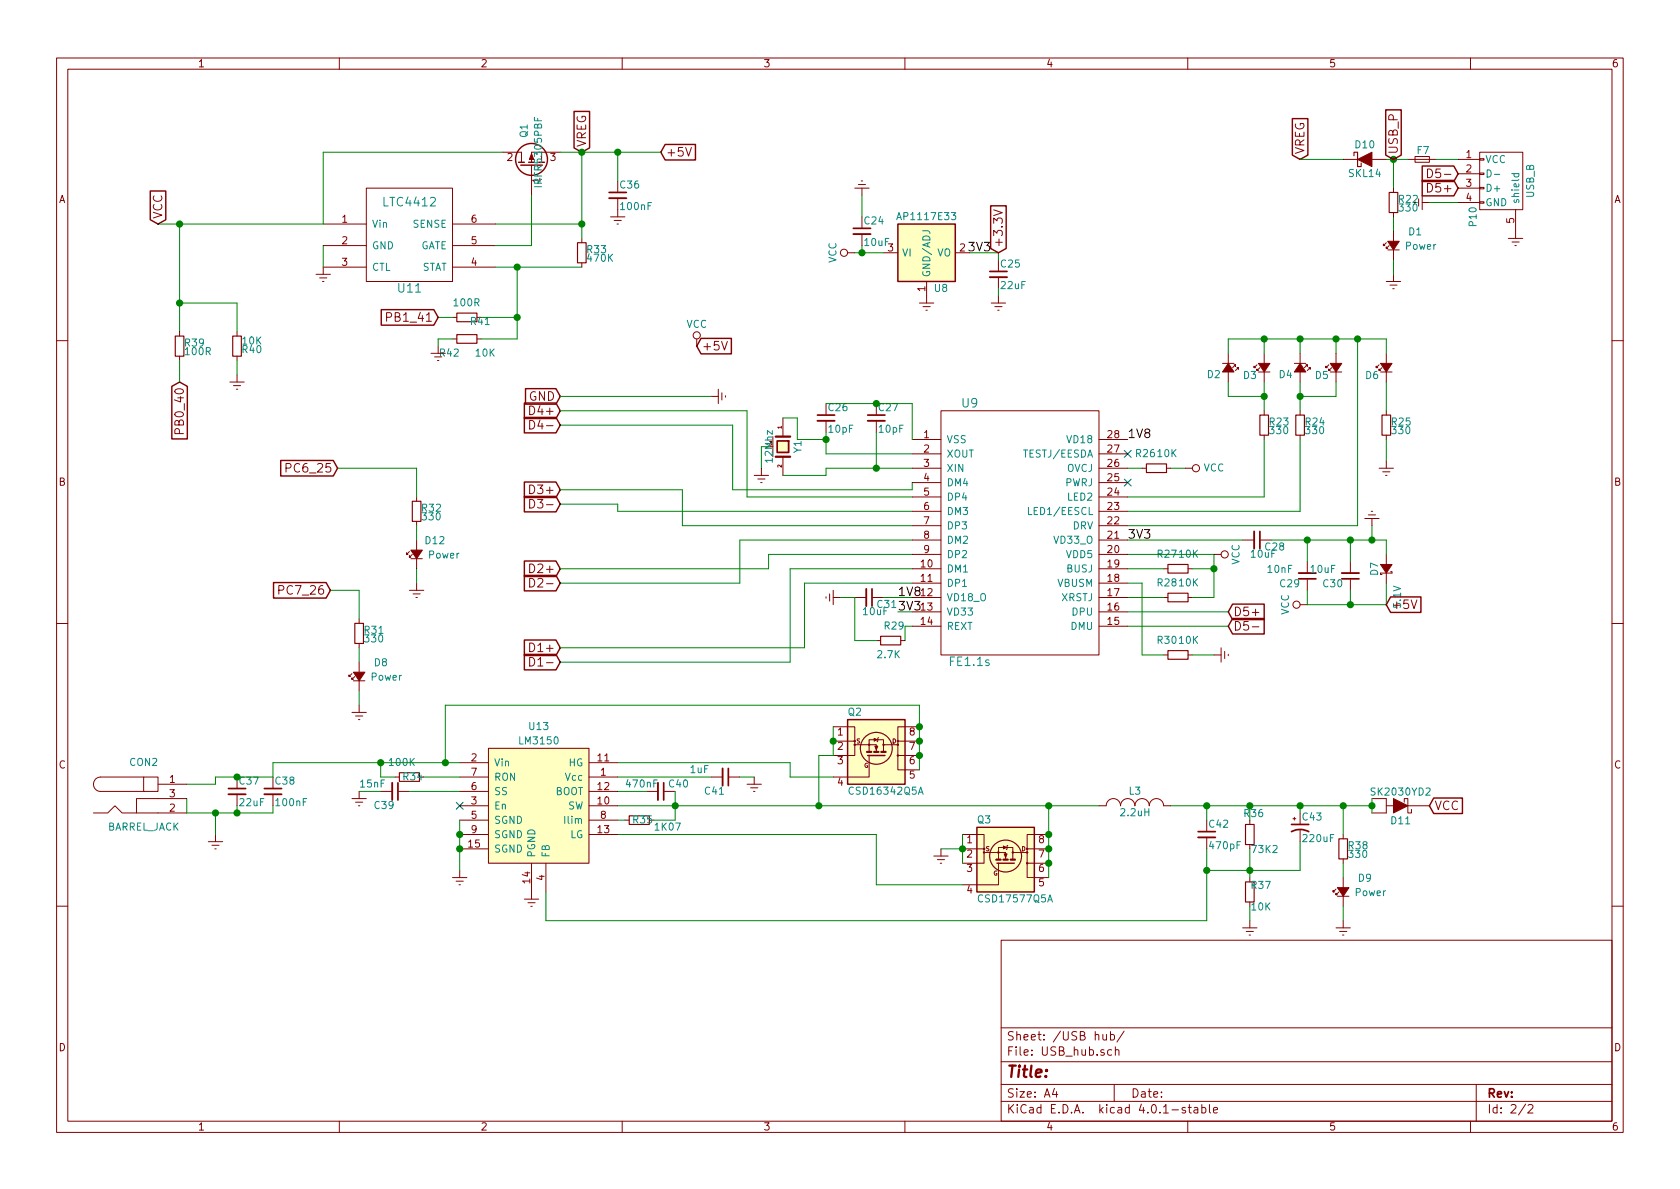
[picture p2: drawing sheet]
<svg xmlns="http://www.w3.org/2000/svg" width="297mm" height="210mm" viewBox="0 0 297 210" stroke-linecap="round" stroke-linejoin="round" font-family="sans-serif">
<g fill="none" stroke="#840000" stroke-width=".18">
<path d="M10 10.3h277v189.9h-277zM12 12.2h273v186.1h-273zM60 10.3v1.9M110 10.3v1.9M160 10.3v1.9M210 10.3v1.9M260 10.3v1.9M57.1 39.6h7.7M64.8 33.3h15.2v16.5h-15.2zM80 39.6h7.6M88.9 26.9h3.3v1.8M94 29.2v5.3"/>
<path d="M95.8 26.9h3.3M107.9 38.3h2.6M108.6 39h1.3M109.1 39.6h.2M109.2 35v3.3M151.1 33.3h2.6M151.8 32.6h1.2M152.3 32h.2M152.4 33.3v1.2M175.7 37.1l1.5 .5-1.5 .5M237.5 28.2h2.5M242.6 28.2h2.5"/>
<path d="M246.4 33.3v.7M246.4 37.6v.7M248.9 28.2h5.1M250.2 27.7h2.5v1h-2.5zM251.5 35.8h1.2M251.5 34.5v2.6M252.4 29.9a.77 .77 0 0 1 .9 .8 .77 .77 0 0 1-.9 .7zM257.8 28.2h3.8M257.8 33.3h3.8M257.8 30.7h3.8M257.8 35.8h3.8M261.6 26.9h7.6v10.2h-7.6z"/>
<path d="M261.6 28.1h.8v.2h-.8zM261.6 30.6h.8v.3h-.8zM261.6 33.1h.8v.3h-.8zM261.6 35.7h.8v.2h-.8zM268 37.1v5.1M31.7 58.7v.7M41.9 58.7v.7M55.9 48.5h2.5M56.5 49.1h1.3M57 49.8h.3M57.1 43.4h7.7M64.8 47.2h-7.7v1.3"/>
<path d="M80 43.4h7.6M80 47.2h7.6M80 56.1h.8M80 59.9h.8M84.3 59.9h.8M102.9 42.2v.7M102.9 46.5v.7M123.2 59.9v1.3M149.9 44.7h1.2M152.4 41.4v2M156.2 44.7h2.5M162.6 53.6h2.5"/>
<path d="M163.2 54.2h1.3M163.7 54.9h.3M163.8 49.8v3.8M168.9 44.7h2.5M175.3 53.6h2.5M175.9 54.2h1.3M176.4 54.9h.3M176.5 49v2M176.5 52.3v1.3M245.1 42.9l-.5 .5v-.2v.2h.3M245.1 49.8h2.5M245.4 44.2h2"/>
<path d="M245.6 43.4l-.5 .5v-.2v.2h.3M245.7 50.4h1.3M246.3 51h.2M246.4 40.9v1.8M246.4 44.2v1.8M246.4 48.5v1.3M266.7 42.2h2.5M267.3 42.8h1.3M267.8 43.4h.3M10 60.2h2M31.7 63v.7M40.6 67.6h2.6"/>
<path d="M41.3 68.2h1.2M41.8 68.8h.2M41.9 63v.7M41.9 66.3v1.3M76.2 62.5h2.5M76.8 63.1h1.3M77.3 63.7h.3M93.6 74.3a.77 .77 0 0 1 .9 .8 .77 .77 0 0 1-.9 .8zM125.7 70.1h1.3M127 68.8v2.6M127.6 69.5v1.2M128.3 70v.2"/>
<path d="M136.7 77.2v3.6M138.4 73.9v3.3M146 74.4v2M154.9 74.4v2M161.3 77.7h5.1M166.4 72.6h27.9v43.2h-27.9zM194.3 77.7h5.1M216.2 64.3h2M217.2 62.5v1.8M217.2 65.8v1.8M218.2 64.5h.2v.3v-.3l-.5 .5M218.7 65h.2v.3v-.3l-.5 .5"/>
<path d="M222.2 64.5l-.5 .5v-.2v.2h.3M222.5 65.8h2M222.8 65l-.6 .5v-.2v.2h.3M223.5 62.5v1.8M223.5 65.8v1.8M223.5 72.6v.8M223.5 77v.7M228.9 64.3h2M229.9 62.5v1.8M229.9 65.8v1.8M229.9 72.6v.8M229.9 77v.7"/>
<path d="M230.9 64.5h.2v.3v-.3l-.5 .5M231.4 65h.2v.3v-.3l-.5 .5M234.9 64.5l-.5 .5v-.2v.2h.3M235.2 65.8h2M235.5 65l-.6 .5v-.2v.2h.3M236.2 62.5v1.8M236.2 65.8v1.8M243.8 64.5l-.5 .5v-.2v.2h.3M244.1 65.8h2M244.3 65l-.5 .5v-.2v.2h.3M245.1 62.5v1.8M245.1 65.8v1.8"/>
<path d="M245.1 72.6v.8M245.1 77v.7M285 60.2h2M72.4 97.5l-.5 .5v-.2v.2h.2M72.6 98.8h2.1M72.9 98l-.5 .5v-.2v.2h.2M73.7 87.9v.7M73.7 92.2v.8M73.7 95.5v1.8M73.7 98.8v1.8M93.6 88.3a.77 .77 0 0 1 .9 .8 .77 .77 0 0 1-.9 .7zM133.3 84.1h2.6"/>
<path d="M134 84.7h1.3M134.5 85.3h.2M134.6 82.8v1.3M138.4 80.8v3.3M161.3 80.3h5.1M161.3 82.8h5.1M161.3 85.3h5.1M161.3 87.9h5.1M161.3 90.4h5.1M161.3 93h5.1M161.3 95.5h5.1M161.3 98h5.1"/>
<path d="M194.3 80.3h5.1M194.3 82.8h5.1M194.3 85.3h5.1M194.3 87.9h5.1M194.3 90.4h5.1M194.3 93h5.1M194.3 95.5h5.1M194.3 98h5.1M201.9 82.8h.8M206.2 82.8h.8M209.5 82.8h1.3M214.6 98h1.3"/>
<path d="M219.7 95.5h2M222.9 95.5h1.9M231.1 99.3v2M238.8 99.3v2M241.3 91.7h2.5M241.9 91.1h1.3M242.4 90.4h.3M242.6 91.7v1.3M243.8 82.8h2.6M244.5 83.4h1.2M245 84.1h.2M245.1 81.5v1.3"/>
<path d="M245.1 98v1.8M10 110.3h2M62.2 119.1l-.5 .5v-.2v.2h.3M62.7 119.6l-.5 .5v-.2v.2h.3M63.5 109.5v.7M63.5 113.8v.7M63.5 117.1v1.8M72.4 104.4h2.5M73 105h1.3M73.5 105.7h.3M73.7 103.1v1.3M93.6 102.3a.77 .77 0 0 1 .9 .7 .77 .77 0 0 1-.9 .8z"/>
<path d="M93.6 116.3a.77 .77 0 0 1 .9 .7 .77 .77 0 0 1-.9 .8zM146 105.5v.3M146.7 105v1.3M147.3 105.7h1.3M147.3 104.4v2.5M151.1 105.7h2.1M154.3 105.7h1.9M154.9 113.3h.8M159.3 113.3h.7M161.3 100.6h5.1M161.3 103.1h5.1M161.3 105.7h5.1"/>
<path d="M161.3 108.2h5.1M161.3 110.7h5.1M194.3 100.6h5.1M194.3 103.1h5.1M194.3 105.7h5.1M194.3 108.2h5.1M194.3 110.7h5.1M205.7 100.6h.8M205.7 105.7h.8M205.7 115.8h.8M210.1 100.6h.7M210.1 105.7h.7"/>
<path d="M210.1 115.8h.7M214.6 115.8h1.3M215.9 114.5v2.6M216.5 115.2v1.3M217.2 115.7v.2M221.4 110.8h1.2M229.9 106.9h1.2M231.1 102.5v1.9M238.8 102.5v1.9M245.1 101.3v1.8M245.9 101.1h.2v.2h-2v.3h.2M285 110.3h2"/>
<path d="M25.4 137.4h2.5v2.5h-2.5zM25.4 137.4h-7.6a1.27 1.27 0 0 0-1.3 1.3 1.27 1.27 0 0 0 1.3 1.2h7.6M27.9 138.7h5.1M62.2 126h2.6M62.5 120.4h2M62.9 126.6h1.2M63.4 127.2h.2M63.5 120.4v1.8M63.5 124.7v1.3M63.5 139.9v1.3M67.3 139.9h2M69.8 137.4h.8"/>
<path d="M70.5 139.9h1.9M81.3 139.9h5.1M81.3 137.4h5.1M81.3 134.9h5.1M86.4 132.3h17.7v20.3h-17.7zM104.1 139.9h5.1M104.1 137.4h5.1M104.1 134.9h5.1M114.3 139.9h2M117.5 139.9h1.9M125.7 137.4h2.1M128.9 137.4h1.9"/>
<path d="M132.1 138.7h2.5M132.7 139.3h1.3M133.2 139.9h.3M133.3 137.4v1.3M147.3 128.5h3.8v5.1h-3.8M147.3 131.1h3.8M151.1 131.7h3.8v1.3M153.7 133v-2.2h2.5v2.2M153.7 133.6v3.8h-6.4M155.3 130.4l-.2 .8M156.2 131.7h2.5M158.7 131.1h3.9"/>
<path d="M158.7 133.6h3.9M162.6 128.5h-3.9v7.6h3.9M16.5 143.8h2.5l1.3-1.3 1.3 1.3h11.4M33 141.2h-8.9v2.6M36.8 148.8h2.6M37.5 149.5h1.2M38 150.1h.2M38.1 147.6v1.2M41.9 140.5v2M48.3 140.5v2M62.2 141.2h2.6M62.9 141.9h1.2"/>
<path d="M63.4 142.5h.2M80 155.2h2.5M80.6 155.8h1.3M81.2 156.5h.2M81.3 150.1h5.1M81.3 142.5h5.1M81.3 145h5.1M81.3 147.6h5.1M81.3 153.9v1.3M92.7 159h2.5M93.3 159.6h1.3M94 152.6v6.4"/>
<path d="M96.5 152.6v5.1M104.1 142.5h5.1M104.1 145h5.1M104.1 147.6h5.1M110.5 145h.8M165.1 151.4h2.5M165.7 152h1.3M166.2 152.6h.3M166.4 150.1v1.3M170.2 147.6h3.8v5h-3.8M170.2 150.1h3.8M174 150.7h3.8v1.3"/>
<path d="M176.5 152v-2.1h2.6v2.1M176.5 152.6v3.9h-6.3M178.2 149.5l-.3 .7M179.1 150.7h2.5M181.6 150.1h3.8M181.6 152.6h3.8M185.4 147.6h-3.8v7.6h3.8M194.3 142.5h1.3a1.27 1.27 0 0 1 1.2-1.3 1.27 1.27 0 0 1 1.3 1.3 1.27 1.27 0 0 1 1.3-1.3 1.27 1.27 0 0 1 1.3 1.3 1.27 1.27 0 0 1 1.2-1.3 1.27 1.27 0 0 1 1.3 1.3 1.27 1.27 0 0 1 1.3-1.3 1.27 1.27 0 0 1 1.2 1.3h1.3M213.4 148.1v2M221 145v.8M221 155.2v.8M228.6 144.8h.5"/>
<path d="M228.9 144.5v.5M229.9 143.8v2M229.9 146.8v2M236.2 157.2l-.5 .5v-.2v.2h.3M236.5 158.5h2M236.7 157.7l-.5 .5v-.2v.2h.3M237.5 147.6v.7M237.5 151.9v.7M237.5 155.2v1.8M237.5 158.5v1.8M245.1 141.2v2.6h-2.5M245.1 142.5h1.3"/>
<path d="M248.3 141.9v-.7h.6v2.6h.7v-.7M248.9 142.5h3.8M10 160.2h2M93.9 160.3h.2M177 166.3h108v32h-108zM219.7 164.1h2.5M220.3 164.7h1.3M220.9 165.3h.2M221 162.8v1.3M236.2 164.1h2.6M236.9 164.7h1.2M237.4 165.3h.2"/>
<path d="M237.5 162.8v1.3M285 160.2h2M60 198.3v1.9M110 198.3v1.9M160 198.3v1.9M177 194.8h108M177 191.8h108M177 187.8h108M177 181.8h108M186.4 192.5l-.3 1h.9M186.8 193v1M195 182.9l.1 .9 .3 .1 .2-.1"/>
<path d="M195.6 182.9v1M196.3 183l.5-.1 .3 .3-.2 .6h-.6M196.3 182.4v1.5M196.5 185.7l-.4-.1-.3 .3 .1 .6 .2 .1 .4-.1M197 191.8v3M197.2 185.7l.2-.1 .4 .1v.9M197.2 185.1v1.5M198.8 182.3l-1.3 2M209.6 195.9a.37 .37 0 0 0-.6 .1l.1 .3 .5 .1 .1 .1-.3 .3-.4-.1M210 198.3v1.9M210.1 195.8h.5M210.3 195.3v1.3l.3 .2"/>
<path d="M211.2 195.9h.5l.1 .9M211.8 196.2l-.5 .1-.2 .2 .2 .3 .5-.1M212.5 195.9l.4-.1 .3 .3-.1 .6h-.6M212.5 195.3v1.5M213.8 195.3v1.3l.2 .2M214.6 196.3l.7-.1-.1-.3-.4-.1-.2 .2v.7h.6M260 198.3v1.9M261 191.8v6.5M269.7 195.2l-1.2 2M270.2 195.5l.2-.2h.4l.2 .5-.9 1h.9"/>
<circle cx="123.2" cy="59.3" r=".63"/>
<circle cx="149.2" cy="44.7" r=".63"/>
<circle cx="211.5" cy="82.8" r=".63"/>
<circle cx="216.5" cy="98" r=".63"/>
<circle cx="229.2" cy="106.9" r=".63"/>
<circle cx="151.1" cy="131.7" r=".13"/>
<circle cx="151.1" cy="131.1" r=".13"/>
<circle cx="153.7" cy="131.7" r=".13"/>
<circle cx="156.2" cy="131.7" r=".13"/>
<circle cx="158.7" cy="133.6" r=".13"/>
<circle cx="158.7" cy="131.1" r=".13"/>
<circle cx="158.7" cy="131.7" r=".13"/>
<circle cx="174" cy="150.7" r=".13"/>
<circle cx="174" cy="150.1" r=".13"/>
<circle cx="176.5" cy="150.7" r=".13"/>
<circle cx="179.1" cy="150.7" r=".13"/>
<circle cx="181.6" cy="150.7" r=".13"/>
<circle cx="181.6" cy="152.6" r=".13"/>
<circle cx="181.6" cy="150.1" r=".13"/>
</g>
<path d="M262.9 30a.64 .64 0 0 1 .8 .7 .64 .64 0 0 1-.8 .6zM264.2 30.8h1M267.3 30.7h1.3M267.8 30.7l-.1 .4 .2 .2 .6-.1v-.5M181.8 89.7v1.3h.6" fill="none" stroke="#008484" stroke-width=".18"/>
<g fill="none" stroke="#840000" stroke-width=".33">
<path d="M107.7 35h3M150.9 41.4h3M175 49h3.1M144.5 74.4h3.1M153.4 74.4h3.1M221.7 94v3M153.2 104.1v3.1M229.6 101.3h3.1M237.2 101.3h3.1M69.3 138.4v3.1M116.3 138.4v3.1M127.8 135.9v3"/>
<path d="M40.4 140.5h3M46.7 140.5h3.1M211.8 148.1h3.1"/>
</g>
<g fill="none" stroke="#840000" stroke-width=".3">
<path d="M107.7 34h3M150.9 40.4h3M175 48h3.1M137.4 78h2v2h-2zM144.5 73.4h3.1M153.4 73.4h3.1M222.8 94v3M154.2 104.1v3.1M229.6 102.4h3.1M237.2 102.4h3.1M40.4 139.4h3M46.7 139.4h3.1"/>
<path d="M70.4 138.4v3.1M117.3 138.4v3.1M128.8 135.9v3M211.8 147.1h3.1M228.3 147.1a3.2 3.2 0 0 1 3.1 0M228.3 145.8h3.1"/>
</g>
<g fill="#ffffc2" stroke="#ffffc2" stroke-width=".18">
<path d="M137.4 78h2v2h-2z"/>
<path d="M158.7 39.6h10.2v10.2h-10.2z"/>
<path d="M86.4 132.3h17.7v20.3h-17.7z"/>
<path d="M149.9 127.2h10.1v11.5h-10.1z"/>
<path d="M172.7 146.3h10.2v11.4h-10.2z"/>
</g>
<path d="M137.2 77.2h2.5M137.2 80.8h2.5" fill="none" stroke="#840000" stroke-width=".41"/>
<g fill="none" stroke="#840000" stroke-width=".2">
<path d="M239.4 27.6v-.7h.6v2.6h.7v-.7M245.6 34h1.5v3.6h-1.5zM31 59.4h1.5v3.6h-1.5zM41.1 59.4h1.6v3.6h-1.6zM80.8 55.4h3.5v1.5h-3.5zM80.8 59.2h3.5v1.5h-3.5zM102.1 42.9h1.5v3.6h-1.5zM222.8 73.4h1.5v3.6h-1.5zM229.1 73.4h1.5v3.6h-1.5zM244.3 73.4h1.6v3.6h-1.6zM72.9 88.6h1.5v3.6h-1.5zM202.7 82h3.5v1.6h-3.5z"/>
<path d="M206.5 99.8h3.6v1.5h-3.6zM62.7 110.2h1.6v3.6h-1.6zM155.7 112.5h3.6v1.5h-3.6zM206.5 104.9h3.6v1.5h-3.6zM206.5 115.1h3.6v1.5h-3.6zM70.6 136.6h3.6v1.6h-3.6zM111.3 144.3h3.5v1.5h-3.5zM220.2 145.8h1.5v3.5h-1.5zM220.2 156h1.5v3.5h-1.5zM236.7 148.3h1.6v3.6h-1.6z"/>
<circle cx="154.9" cy="132.3" r="2.82"/>
<circle cx="177.8" cy="151.4" r="2.82"/>
</g>
<g fill="#840000" stroke="#840000" stroke-width=".18">
<path d="M245.4 42.7h2l-1 1.5z"/>
<path d="M217.2 64.3l1 1.5h-2z"/>
<path d="M222.5 64.3h2l-1 1.5z"/>
<path d="M229.9 64.3l1 1.5h-2z"/>
<path d="M235.2 64.3h2l-1 1.5z"/>
<path d="M244.1 64.3h2l-1 1.5z"/>
<path d="M244.1 99.8h2l-1 1.5z"/>
<path d="M94 27.2l.4 1h-.8z"/>
<path d="M154.6 130.6l.5 .2-.5 .3z"/>
<path d="M154.7 131.9h.5l-.3 .7z"/>
<path d="M177.4 149.6l.5 .3-.5 .2z"/>
<path d="M177.5 151h.6l-.3 .6z"/>
<path d="M240 28.2l2.6-1.3v2.6z"/>
<path d="M246.4 141.2l2.5 1.3-2.5 1.3z"/>
<path d="M236.5 157h2l-1 1.5z"/>
<path d="M62.5 118.9h2l-1 1.5z"/>
<path d="M72.6 97.3h2.1l-1 1.5z"/>
</g>
<path d="M198.8 79.6l1.2 1.3M200 79.6l-1.2 1.3M198.8 84.7l1.2 1.2M200 84.7l-1.2 1.2M80.7 141.9l1.2 1.2M81.9 141.9l-1.2 1.2" fill="none" stroke="#000084" stroke-width=".18"/>
<g fill="none" stroke="#840000" stroke-width=".25">
<path d="M101.5 19.7h2.7v6.5l-1.3 .7-1.4-.7zM245 19.4h2.8v8l-1.4 .8-1.4-.8zM26.6 33.8h2.7v5.1l-1.4 .7-1.3-.7zM91.7 28.7h1M92.1 29.2h3.8M93.5 28.7h1M117.6 25.5h5.4v2.8h-5.4l-.8-1.4zM158.7 39.6h10.2v10.2h-10.2zM175.2 36.4h2.7v7.5l-1.4 .8-1.3-.8zM228.5 21h2.7v6.4l-1.3 .8-1.4-.8zM251.5 31.9h5.5l.8 1.4-.8 1.3h-5.5zM251.5 29.4h5.5l.8 1.3-.8 1.4h-5.5z"/>
<path d="M67.4 54.8h9.3l.8 1.3-.8 1.4h-9.3zM124 59.8h5.3v2.8h-5.3l-.8-1.4zM30.4 68.3l1.3-.7 1.4 .7v9.3h-2.7zM92.7 71.3h5.6l.8 1.3-.8 1.4h-5.6zM92.7 73.8h5.6l.8 1.4-.8 1.3h-5.6zM92.9 68.7h5.4l.8 1.4-.8 1.4h-5.4zM49.6 81.4h9.3l.8 1.4-.8 1.4h-9.3zM92.7 85.2h5.6l.8 1.4-.8 1.4h-5.6zM92.7 87.8h5.6l.8 1.3-.8 1.4h-5.6zM92.7 99.2h5.6l.8 1.4-.8 1.3h-5.6zM48.4 103h9.3l.7 1.4-.7 1.4h-9.3zM92.7 101.7h5.6l.8 1.4-.8 1.4h-5.6z"/>
<path d="M92.7 113.2h5.6l.8 1.3-.8 1.4h-5.6zM92.7 115.7h5.6l.8 1.4-.8 1.4h-5.6zM217.9 106.8h5.6v2.8h-5.6l-.7-1.4zM217.9 109.4h5.6v2.7h-5.6l-.7-1.4zM245.9 105.6h5.3v2.7h-5.3l-.8-1.4zM149.9 127.2h10.1v11.5h-10.1zM153.4 133.6h3.1M172.7 146.3h10.2v11.4h-10.2zM176.3 152.6h3M253.5 141.1h5.1v2.8h-5.1l-.8-1.4z"/>
<circle cx="94" cy="28.2" r="2.82"/>
</g>
<path d="M153.3 133h.8M154.6 133h.7M155.8 133h.8M176.1 152h.8M177.4 152h.8M178.7 152h.8" fill="none" stroke="#840000" stroke-width=".38"/>
<g fill="none" stroke="#008400" stroke-width=".18">
<path d="M31.7 39.6v19.1M87.6 39.6h15.3M88.9 26.9h-31.8v12.7h-29.2M94 34.5v8.9h-6.4M99.1 26.9h17.7M102.9 26.9v15.3M109.2 26.9v5.1M152.4 34.5v3.8M229.9 28.2h7.6M245.1 28.2h3.8M246.4 28.2v5.1M246.4 38.3v2.6"/>
<path d="M252.7 35.8h5.1M254 28.2h3.8M31.7 53.6h10.2v5.1M57.1 43.4v3.8M77.5 56.1h2.5M80 59.9h-2.5v1.3M85.1 56.1h6.3M87.6 47.2h15.3M91.4 47.2v12.7h-6.3M151.1 44.7h5.1M152.4 43.4v1.3M171.4 44.7h5.1v1.3"/>
<path d="M176.5 51v1.3M223.5 59.9v2.6M229.9 59.9v2.6M236.2 59.9v2.6M240 59.9v33.1h-40.6M246.4 46v2.5M31.7 63.7v3.9M41.9 63.7v2.6M99.1 75.2h30.4v11.4h31.8v-1.3M99.1 72.6h33v15.3h29.2M99.1 70.1h26.6M135.9 79h-1.3v3.8"/>
<path d="M138.4 73.9h2.6v3.8h5M146 71.4h15.3v6.3M146 76.4v3.9h15.3M154.9 76.4v6.4M217.2 67.6v2.5h6.3M217.2 62.5v-2.6h27.9v2.6M223.5 77.7v10.2h-24.1M223.5 67.6v5M229.9 77.7v12.7h-30.5M229.9 67.6v5M236.2 67.6v2.5h-6.3M245.1 67.6v5"/>
<path d="M245.1 77.7v3.8M59.7 82.8h14v5.1M73.7 93v2.5M99.1 86.6h21.5v6.4h40.7M99.1 89.1h10.1v1.3h52.1M161.3 82.8h-15.3v1.3h-7.6M161.3 95.5h-30.5v7.6h-31.7M161.3 98h-25.4v2.6h-36.8M199.4 82.8h2.5M199.4 95.5h20.3M199.4 98h15.2v7.7h-3.8M207 82.8h2.5"/>
<path d="M224.8 95.5h20.3v2.5M231.1 95.5v3.8M238.8 95.5v3.8M242.6 93v2.5M58.4 104.4h5.1v5.1M63.5 114.5v2.6M73.7 100.6v2.5M148.6 105.7h2.5v7.6h3.8M156.2 105.7h5.1M161.3 103.1h-19.1v11.4h-43.1M161.3 100.6h-21.6v16.5h-40.6M161.3 110.7h-1.3v2.6"/>
<path d="M199.4 103.1h2.5v12.7h3.8M199.4 100.6h6.3M199.4 110.7h17.8M199.4 105.7h6.3M199.4 108.2h17.8M210.8 100.6h3.8M210.8 115.8h3.8M238.8 104.4v2.5M245.1 103.1v3.8h-14v-2.5M63.5 139.9h3.8M63.5 122.2v2.5M67.3 134.9v2.5h2.5"/>
<path d="M72.4 139.9h8.9M74.9 137.4h6.4M78.7 134.9v-10.2h83.9v11.4M81.3 134.9h-33v2.5h-10.2v1.3h-5.1M109.2 134.9h30.5v2.5h7.6M109.2 137.4h16.5M109.2 139.9h5.1M119.4 139.9v5.1h-3.8M130.8 137.4h2.5M147.3 128.5v5.1h-2.5v8.9M33 141.2v2.6h15.3v-1.3M38.1 143.8v3.8"/>
<path d="M41.9 142.5v1.3M81.3 145v8.9M109.2 147.6h45.7v8.9h15.3M109.2 145h1.3M109.2 142.5h85.1M166.4 150.1h3.8M170.2 147.6v5M185.4 142.5v12.7M207 142.5h35.6M213.4 142.5v2.5M213.4 150.1v12.7h-116.9v-5.1M221 142.5v2.5"/>
<path d="M221 150.1v5.1M229.9 142.5v1.3M229.9 148.8v5.1h-16.5M237.5 142.5v5.1M237.5 152.6v2.6M242.6 141.2v2.6M221 160.3v2.5M237.5 160.3v2.5"/>
</g>
<g fill="#008400" stroke="#008400" stroke-width=".25">
<circle cx="154.9" cy="71.4" r=".51"/>
<circle cx="154.9" cy="82.8" r=".51"/>
<circle cx="146.1" cy="77.7" r=".51"/>
<circle cx="223.5" cy="70.1" r=".51"/>
<circle cx="229.9" cy="59.9" r=".51"/>
<circle cx="223.5" cy="59.9" r=".51"/>
<circle cx="229.9" cy="70.1" r=".51"/>
<circle cx="236.2" cy="59.9" r=".51"/>
<circle cx="240" cy="59.9" r=".51"/>
<circle cx="214.6" cy="100.6" r=".51"/>
<circle cx="231.1" cy="95.5" r=".51"/>
<circle cx="238.8" cy="95.5" r=".51"/>
<circle cx="242.6" cy="95.5" r=".51"/>
<circle cx="152.4" cy="44.7" r=".51"/>
<circle cx="102.9" cy="26.9" r=".51"/>
<circle cx="109.2" cy="26.9" r=".51"/>
<circle cx="102.9" cy="39.6" r=".51"/>
<circle cx="38.1" cy="143.8" r=".51"/>
<circle cx="41.9" cy="137.4" r=".51"/>
<circle cx="41.9" cy="143.8" r=".51"/>
<circle cx="67.3" cy="134.9" r=".51"/>
<circle cx="81.3" cy="147.6" r=".51"/>
<circle cx="81.3" cy="150.1" r=".51"/>
<circle cx="119.4" cy="142.5" r=".51"/>
<circle cx="162.6" cy="133.6" r=".51"/>
<circle cx="162.6" cy="131.1" r=".51"/>
<circle cx="78.7" cy="134.9" r=".51"/>
<circle cx="162.6" cy="128.5" r=".51"/>
<circle cx="147.3" cy="131.1" r=".51"/>
<circle cx="170.2" cy="150.1" r=".51"/>
<circle cx="185.4" cy="152.6" r=".51"/>
<circle cx="185.4" cy="150.1" r=".51"/>
<circle cx="185.4" cy="147.6" r=".51"/>
<circle cx="144.8" cy="142.5" r=".51"/>
<circle cx="185.4" cy="142.5" r=".51"/>
<circle cx="213.4" cy="142.5" r=".51"/>
<circle cx="213.4" cy="153.9" r=".51"/>
<circle cx="221" cy="153.9" r=".51"/>
<circle cx="221" cy="142.5" r=".51"/>
<circle cx="238.8" cy="106.9" r=".51"/>
<circle cx="246.4" cy="28.2" r=".51"/>
<circle cx="229.9" cy="142.5" r=".51"/>
<circle cx="242.6" cy="142.5" r=".51"/>
<circle cx="237.5" cy="142.5" r=".51"/>
<circle cx="91.4" cy="47.2" r=".51"/>
<circle cx="31.8" cy="39.6" r=".51"/>
<circle cx="31.8" cy="53.6" r=".51"/>
<circle cx="91.4" cy="56.1" r=".51"/>
</g>
<text font-size="2.8" fill="#840000" x="178" y="190.5">Title:</text>
<g font-size="2.1" fill="#840000">
<text x="103.6" y="26" transform="rotate(-90 103.6 26)">VREG</text>
<text x="117.8" y="27.7">+5V</text>
<text x="230.6" y="27.3" transform="rotate(-90 230.6 27.3)">VREG</text>
<text x="247.1" y="27.3" transform="rotate(-90 247.1 27.3)">USB_P</text>
<text x="252.9" y="34">D5+</text>
<text x="253.5" y="31.5">D5-</text>
<text x="28.7" y="38.7" transform="rotate(-90 28.7 38.7)">VCC</text>
<text x="177.3" y="43.8" transform="rotate(-90 177.3 43.8)">+3.3V</text>
<text x="68.9" y="56.9">PB1_41</text>
<text x="124.1" y="62">+5V</text>
<text x="93.4" y="70.9">GND</text>
<text x="32.5" y="76.1" transform="rotate(-90 32.5 76.1)">PB0_40</text>
<text x="94.2" y="73.4">D4+</text>
<text x="94.7" y="75.9">D4-</text>
<text x="51.1" y="83.6">PC6_25</text>
<text x="94.2" y="87.4">D3+</text>
<text x="94.7" y="89.9">D3-</text>
<text x="94.2" y="101.3">D2+</text>
<text x="49.8" y="105.2">PC7_26</text>
<text x="94.7" y="103.9">D2-</text>
<text x="246" y="107.7">+5V</text>
<text x="218.1" y="109">D5+</text>
<text x="218.1" y="111.5">D5-</text>
<text x="94.2" y="115.3">D1+</text>
<text x="94.7" y="117.9">D1-</text>
<text x="253.6" y="143.3">VCC</text>
<text x="178" y="184">Sheet: /USB hub/</text>
<text x="178" y="186.7">File: USB_hub.sch</text>
<text x="178" y="196.9">KiCad E.D.A. kicad 4.0.1-stable</text>
<text x="178" y="194.1">Size: A4</text>
<text x="200" y="194.1">Date:</text>
<text x="263" y="194.1">Rev:</text>
<text x="263" y="196.9">Id: 2/2</text>
</g>
<g font-size="2.1" fill="#008484">
<text x="68" y="36.5">LTC4412</text>
<text x="70.5" y="51.7">U11</text>
<text x="170.1" y="72.1">U9</text>
<text x="168" y="117.8">FE1.1s</text>
</g>
<g font-size="2.1">
<text x="171.5" y="44.4">3V3</text>
<text x="199.4" y="77.5">1V8</text>
<text x="199.4" y="95.2">3V3</text>
<text x="158.7" y="105.4">1V8</text>
</g>
<text font-size="2.1" fill="#008400" x="158.7" y="107.9">3V3</text>
<g font-size="1.8" fill="#840000">
<text x="35" y="11.9">1</text>
<text x="85" y="11.9">2</text>
<text x="135" y="11.9">3</text>
<text x="185" y="11.9">4</text>
<text x="235" y="11.9">5</text>
<text x="285" y="11.9">6</text>
<text x="89.7" y="28.4">2</text>
<text x="97.3" y="28.4">3</text>
<text x="259.2" y="27.9">1</text>
<text x="10.4" y="35.9">A</text>
<text x="247.4" y="35.9">R22</text>
<text x="259.2" y="30.5">2</text>
<text x="259.2" y="33">3</text>
<text x="259.2" y="35.6">4</text>
<text x="285.4" y="35.9">A</text>
<text x="60.5" y="39.4">1</text>
<text x="83.3" y="39.4">6</text>
<text x="247.5" y="37.4">330</text>
<text x="267.7" y="39.5" transform="rotate(-90 267.7 39.5)">5</text>
<text x="60.5" y="43.2">2</text>
<text x="60.5" y="47">3</text>
<text x="83.3" y="47">4</text>
<text x="83.3" y="43.2">5</text>
<text x="169.7" y="44.4">2</text>
<text x="163.6" y="51.5" transform="rotate(-90 163.6 51.5)">1</text>
<text x="77.8" y="63">R42</text>
<text x="163.3" y="77.5">1</text>
<text x="195.9" y="77.5">28</text>
<text x="163.3" y="80">2</text>
<text x="163.3" y="82.5">3</text>
<text x="195.9" y="82.5">26</text>
<text x="195.9" y="80">27</text>
<text x="10.4" y="85.9">B</text>
<text x="163.3" y="85.1">4</text>
<text x="163.3" y="87.6">5</text>
<text x="195.9" y="87.6">24</text>
<text x="195.9" y="85.1">25</text>
<text x="285.4" y="85.9">B</text>
<text x="163.3" y="90.2">6</text>
<text x="163.3" y="92.7">7</text>
<text x="163.3" y="95.2">8</text>
<text x="195.9" y="95.2">21</text>
<text x="195.9" y="92.7">22</text>
<text x="195.9" y="90.2">23</text>
<text x="162.9" y="100.3">10</text>
<text x="163.3" y="97.8">9</text>
<text x="195.9" y="97.8">20</text>
<text x="195.9" y="100.3">19</text>
<text x="162.9" y="102.9">11</text>
<text x="162.9" y="105.4">12</text>
<text x="162.9" y="107.9">13</text>
<text x="195.9" y="107.9">16</text>
<text x="195.9" y="105.4">17</text>
<text x="195.9" y="102.9">18</text>
<text x="247.7" y="107.4" transform="rotate(-90 247.7 107.4)">5.1V</text>
<text x="162.9" y="110.5">14</text>
<text x="195.9" y="110.5">15</text>
<text x="148.1" y="130">1</text>
<text x="160.8" y="130">8</text>
<text x="10.4" y="135.9">C</text>
<text x="83.3" y="134.6">2</text>
<text x="83.3" y="137.2">7</text>
<text x="105.7" y="134.6">11</text>
<text x="106.2" y="137.2">1</text>
<text x="148.1" y="132.6">2</text>
<text x="148.1" y="135.1">3</text>
<text x="160.8" y="137.7">5</text>
<text x="160.8" y="135.1">6</text>
<text x="160.8" y="132.6">7</text>
<text x="285.4" y="135.9">C</text>
<text x="30" y="138.4">1</text>
<text x="30" y="143.5">2</text>
<text x="30" y="141">3</text>
<text x="83.3" y="142.2">3</text>
<text x="83.3" y="139.7">6</text>
<text x="105.7" y="142.2">10</text>
<text x="105.7" y="139.7">12</text>
<text x="148.1" y="138.9">4</text>
<text x="82.9" y="149.9">15</text>
<text x="83.3" y="144.8">5</text>
<text x="83.3" y="147.3">9</text>
<text x="105.7" y="147.3">13</text>
<text x="106.2" y="144.8">8</text>
<text x="171" y="149.1">1</text>
<text x="183.7" y="149.1">8</text>
<text x="96.3" y="155.7" transform="rotate(-90 96.3 155.7)">4</text>
<text x="171" y="151.6">2</text>
<text x="171" y="154.2">3</text>
<text x="183.7" y="154.2">6</text>
<text x="183.7" y="151.6">7</text>
<text x="93.7" y="156.2" transform="rotate(-90 93.7 156.2)">14</text>
<text x="171" y="158">4</text>
<text x="183.7" y="156.7">5</text>
<text x="10.4" y="185.9">D</text>
<text x="285.4" y="185.9">D</text>
<text x="35" y="199.9">1</text>
<text x="85" y="199.9">2</text>
<text x="135" y="199.9">3</text>
<text x="185" y="199.9">4</text>
<text x="235" y="199.9">5</text>
<text x="285" y="199.9">6</text>
</g>
<g font-size="1.8" fill="#008484">
<text x="93.3" y="24.3" transform="rotate(-90 93.3 24.3)">Q1</text>
<text x="239.7" y="26.2">D10</text>
<text x="250.6" y="27.2">F7</text>
<text x="262.6" y="28.8">VCC</text>
<text x="95.5" y="32.4" transform="rotate(-90 95.5 32.4)">1</text>
<text x="95.8" y="32.7" transform="rotate(-90 95.8 32.7)">IRFR5305PBF</text>
<text x="109.7" y="33.3">C36</text>
<text x="238.6" y="31.3">SKL14</text>
<text x="262.6" y="33.9">D+</text>
<text x="271.2" y="35" transform="rotate(-90 271.2 35)">USB_B</text>
<text x="65.8" y="40.3">Vin</text>
<text x="73" y="40.3">SENSE</text>
<text x="109.9" y="37.1">100nF</text>
<text x="152.9" y="39.7">C24</text>
<text x="159.1" y="38.9">AP1117E33</text>
<text x="249.1" y="41.6">D1</text>
<text x="261.1" y="39.9" transform="rotate(-90 261.1 39.9)">P10</text>
<text x="262.6" y="36.4">GND</text>
<text x="268.6" y="36.1" transform="rotate(-90 268.6 36.1)">shield</text>
<text x="65.8" y="44.1">GND</text>
<text x="65.8" y="47.9">CTL</text>
<text x="74.1" y="44.1">GATE</text>
<text x="74.4" y="47.9">STAT</text>
<text x="103.9" y="44.7">R33</text>
<text x="104" y="46.3">470K</text>
<text x="147.9" y="46.5" transform="rotate(-90 147.9 46.5)">VCC</text>
<text x="152.9" y="43.5">10uF</text>
<text x="157" y="44.4">3</text>
<text x="159.5" y="45.3">VI</text>
<text x="165.6" y="45.3">VO</text>
<text x="177" y="47.3">C25</text>
<text x="248.5" y="44.1">Power</text>
<text x="164.5" y="49" transform="rotate(-90 164.5 49)">GND/ADJ</text>
<text x="165.3" y="51.6">U8</text>
<text x="177.1" y="51.1">22uF</text>
<text x="80.4" y="54.1">100R</text>
<text x="83.3" y="57.4">R41</text>
<text x="121.3" y="58">VCC</text>
<text x="32.7" y="61.3">R39</text>
<text x="32.9" y="62.8">100R</text>
<text x="42.9" y="62.4">R40</text>
<text x="42.9" y="60.9">10K</text>
<text x="84.2" y="63">10K</text>
<text x="213.5" y="66.8">D2</text>
<text x="219.9" y="67">D3</text>
<text x="226.2" y="66.8">D4</text>
<text x="232.6" y="67">D5</text>
<text x="241.5" y="67">D6</text>
<text x="146.5" y="72.7">C26</text>
<text x="146.6" y="76.5">10pF</text>
<text x="155.4" y="72.7">C27</text>
<text x="155.5" y="76.5">10pF</text>
<text x="224.5" y="75.2">R23</text>
<text x="224.6" y="76.8">330</text>
<text x="230.9" y="75.2">R24</text>
<text x="231" y="76.8">330</text>
<text x="246.1" y="75.2">R25</text>
<text x="246.2" y="76.8">330</text>
<text x="136.6" y="81.7" transform="rotate(-90 136.6 81.7)">12Mhz</text>
<text x="141.7" y="80.1" transform="rotate(-90 141.7 80.1)">Y1</text>
<text x="167.4" y="78.4">VSS</text>
<text x="167.4" y="80.9">XOUT</text>
<text x="167.4" y="83.4">XIN</text>
<text x="181.2" y="80.9">TESTJ/EESDA</text>
<text x="188.5" y="83.4">OVCJ</text>
<text x="188.9" y="78.4">VD18</text>
<text x="200.9" y="80.8">R26</text>
<text x="204.7" y="80.8">10K</text>
<text x="212.8" y="83.4">VCC</text>
<text x="167.4" y="86">DM4</text>
<text x="167.4" y="88.5">DP4</text>
<text x="188.2" y="86">PWRJ</text>
<text x="188.8" y="88.5">LED2</text>
<text x="74.7" y="90.5">R32</text>
<text x="74.8" y="92">330</text>
<text x="167.4" y="91.1">DM3</text>
<text x="167.4" y="93.6">DP3</text>
<text x="182.4" y="91.1">LED1/EESCL</text>
<text x="189.6" y="93.6">DRV</text>
<text x="75.3" y="96.2">D12</text>
<text x="75.8" y="98.7">Power</text>
<text x="167.4" y="96.1">DM2</text>
<text x="167.4" y="98.7">DP2</text>
<text x="167.4" y="101.2">DM1</text>
<text x="186.5" y="96.1">VD33_O</text>
<text x="188.6" y="98.7">VDD5</text>
<text x="188.6" y="101.2">BUSJ</text>
<text x="204.7" y="98.6">R27</text>
<text x="208.5" y="98.6">10K</text>
<text x="219.2" y="99.9" transform="rotate(-90 219.2 99.9)">VCC</text>
<text x="221.3" y="98.6">10uF</text>
<text x="223.7" y="97.3">C28</text>
<text x="224.2" y="101.3">10nF</text>
<text x="231.8" y="101.3">10uF</text>
<text x="243.6" y="101.7" transform="rotate(-90 243.6 101.7)">D7</text>
<text x="155.2" y="107.5">C31</text>
<text x="167.4" y="103.8">DP1</text>
<text x="167.4" y="106.3">VD18_O</text>
<text x="186.9" y="103.8">VBUSM</text>
<text x="187.6" y="106.3">XRSTJ</text>
<text x="204.7" y="103.7">R28</text>
<text x="208.5" y="103.7">10K</text>
<text x="226.4" y="103.8">C29</text>
<text x="234" y="103.8">C30</text>
<text x="64.5" y="112.1">R31</text>
<text x="64.6" y="113.6">330</text>
<text x="152.7" y="108.8">10uF</text>
<text x="156.4" y="111.3">R29</text>
<text x="167.4" y="108.8">VD33</text>
<text x="167.4" y="111.4">REXT</text>
<text x="189.3" y="111.4">DMU</text>
<text x="189.6" y="108.8">DPU</text>
<text x="204.7" y="113.8">R30</text>
<text x="208.5" y="113.8">10K</text>
<text x="227.9" y="108.8" transform="rotate(-90 227.9 108.8)">VCC</text>
<text x="66.2" y="117.8">D8</text>
<text x="155.2" y="116.4">2.7K</text>
<text x="65.7" y="120.3">Power</text>
<text x="92" y="131.6">LM3150</text>
<text x="93.6" y="129.1">U13</text>
<text x="150" y="126.5">Q2</text>
<text x="23" y="135.4">CON2</text>
<text x="68.9" y="135.4">100K</text>
<text x="71.3" y="138">R34</text>
<text x="87.4" y="135.5">Vin</text>
<text x="100.5" y="135.5">HG</text>
<text x="122.1" y="136.7">1uF</text>
<text x="42.4" y="138.7">C37</text>
<text x="42.4" y="142.5">22uF</text>
<text x="48.7" y="138.7">C38</text>
<text x="48.9" y="142.5">100nF</text>
<text x="63.8" y="139.2">15nF</text>
<text x="66.3" y="143">C39</text>
<text x="87.4" y="143.1">En</text>
<text x="87.4" y="140.6">SS</text>
<text x="87.4" y="138">RON</text>
<text x="98" y="140.6">BOOT</text>
<text x="100" y="138">Vcc</text>
<text x="100.3" y="143.1">SW</text>
<text x="110.9" y="139.2">470nF</text>
<text x="118.3" y="139.2">C40</text>
<text x="124.7" y="140.5">C41</text>
<text x="150.4" y="140.5">CSD16342Q5A</text>
<text x="199.6" y="140.5">L3</text>
<text x="242.7" y="140.7">SK2030YD2</text>
<text x="18.8" y="146.9">BARREL_JACK</text>
<text x="87.4" y="145.7">SGND</text>
<text x="87.4" y="148.2">SGND</text>
<text x="100.1" y="145.7">Ilim</text>
<text x="100.7" y="148.2">LG</text>
<text x="112" y="145.6">R35</text>
<text x="115.9" y="146.9">1K07</text>
<text x="172.8" y="145.6">Q3</text>
<text x="198.2" y="144.3">2.2uH</text>
<text x="213.8" y="146.3">C42</text>
<text x="220" y="144.5">R36</text>
<text x="230.4" y="145.1">C43</text>
<text x="230.5" y="148.9">220uF</text>
<text x="246" y="145.7">D11</text>
<text x="87.4" y="150.7">SGND</text>
<text x="94.6" y="151.6" transform="rotate(-90 94.6 151.6)">PGND</text>
<text x="97.2" y="151.6" transform="rotate(-90 97.2 151.6)">FB</text>
<text x="214" y="150.2">470pF</text>
<text x="221.5" y="150.8">73K2</text>
<text x="238.5" y="150.2">R38</text>
<text x="238.6" y="151.7">330</text>
<text x="240.2" y="155.9">D9</text>
<text x="173.3" y="159.6">CSD17577Q5A</text>
<text x="221.3" y="157.2">R37</text>
<text x="221.3" y="161">10K</text>
<text x="239.6" y="158.4">Power</text>
</g>
<g font-size="1.1" fill="#840000">
<text x="151.4" y="131.4">S</text>
<text x="157.7" y="131.4">D</text>
<text x="152.8" y="135.8">G</text>
<text x="174.3" y="150.5">S</text>
<text x="175.6" y="154.8">G</text>
<text x="180.6" y="150.5">D</text>
</g>
<g font-size=".9" fill="#840000">
<text x="138.2" y="75.8" transform="rotate(-90 138.2 75.8)">1</text>
<text x="136" y="78.7">3</text>
<text x="138.2" y="82.6" transform="rotate(-90 138.2 82.6)">2</text>
</g>
</svg>
